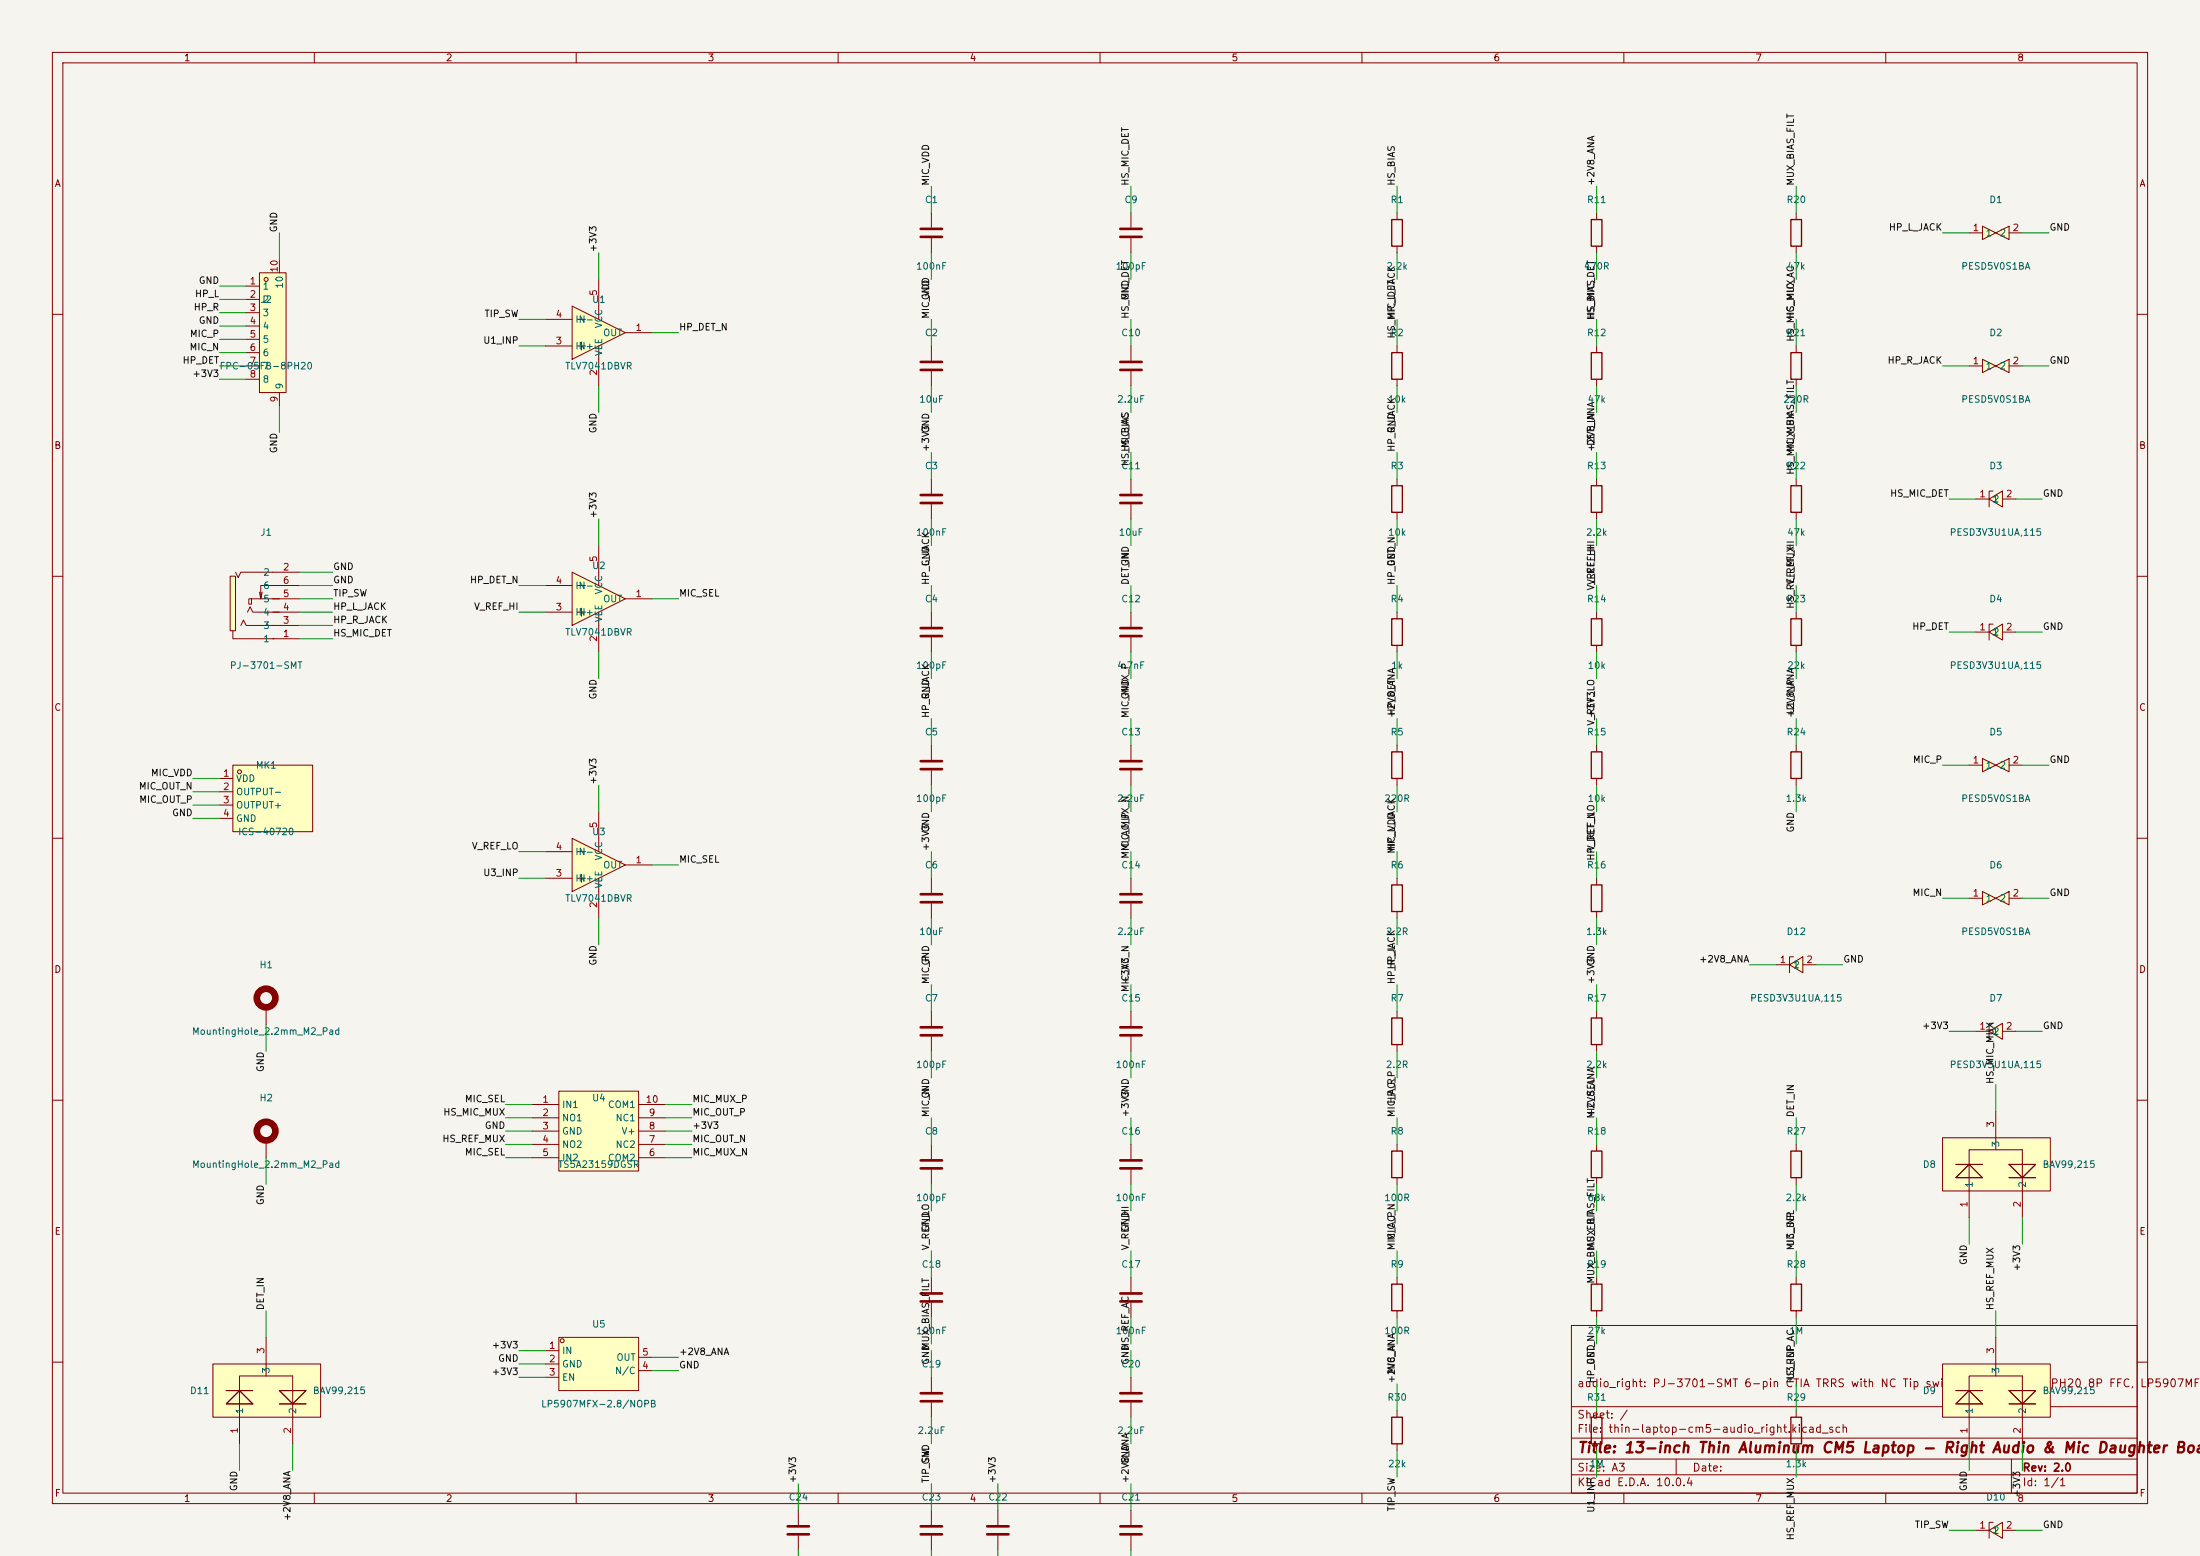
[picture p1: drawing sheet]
<svg xmlns="http://www.w3.org/2000/svg" width="420mm" height="297mm" viewBox="0 0 420 297" stroke-linecap="round" stroke-linejoin="round" font-family="sans-serif">
<path d="M0 0h420v297h-420z" fill="#f5f4ef" stroke="#f5f4ef" stroke-width=".19"/>
<g fill="none" stroke="#840000" stroke-width=".19">
<path d="M10 10h400v277h-400zM12 12h396v273h-396zM60 10v2M110 10v2M160 10v2M210 10v2M260 10v2M310 10v2M360 10v2M304.8 40.6v1.3M304.8 47v1.3M10 60h2"/>
<path d="M408 60h2M342.9 91.4v1.3M342.9 97.8v1.3M10 110h2M304.8 116.8v1.3M408 110h2M304.8 123.2v1.3M10 160h2M304.8 142.2v1.3M304.8 148.6v1.3M342.9 142.2v1.3M342.9 148.6v1.3"/>
<path d="M408 160h2M266.7 167.6v1.3M266.7 174v1.3M266.7 193v1.3M266.7 199.4v1.3M10 210h2M408 210h2M300 253h108v32h-108zM10 260h2M300 278.5h108M300 274.5h108M300 268.5h108"/>
<path d="M320 278.5v3M384 278.5v6.5M408 260h2M60 285v2M110 285v2M152.4 288.3v2.8M152.4 293.1v2.8M160 285v2M177.8 288.3v2.8M177.8 293.1v2.8M210 285v2M260 285v2"/>
<path d="M300 281.5h108M310 285v2M360 285v2"/>
</g>
<path d="M303.8 41.9h2v5.1h-2zM341.9 92.7h2v5.1h-2zM303.8 118.1h2v5.1h-2zM303.8 143.5h2v5.1h-2zM341.9 143.5h2v5.1h-2zM265.7 168.9h2v5.1h-2zM265.7 194.3h2v5.1h-2z" fill="none" stroke="#840000" stroke-width=".25"/>
<path d="M150.4 291.3h4M150.4 292.9h4M175.8 291.3h4M175.8 292.9h4" fill="none" stroke="#840000" stroke-width=".51"/>
<path d="M106.7 208.3h15.2v15.2h-15.2z" fill="#ffffc2"/>
<g fill="none" stroke="#840000" stroke-width=".19">
<path d="M342.9 116.8v1.3M342.9 123.2v1.3M177.8 167.6v2.8M177.8 172.5v2.8M177.8 193v2.8M177.8 197.9v2.8M215.9 193v2.8M215.9 197.9v2.8M101.6 210.8h5.1M101.6 213.4h5.1M101.6 215.9h5.1M101.6 218.4h5.1"/>
<path d="M106.7 208.3h15.2v15.2h-15.2zM121.9 210.8h5.1M121.9 213.4h5.1M121.9 215.9h5.1M121.9 218.4h5.1M101.6 221h5.1M121.9 221h5.1M190.5 288.3v2.8M190.5 293.1v2.8"/>
</g>
<path d="M175.8 170.7h4M175.8 172.2h4M175.8 196.1h4M175.8 197.6h4M213.9 196.1h4M213.9 197.6h4M188.5 291.3h4M188.5 292.9h4" fill="none" stroke="#840000" stroke-width=".51"/>
<path d="M341.9 118.1h2v5.1h-2z" fill="none" stroke="#840000" stroke-width=".25"/>
<path d="M109.2 160l10.2 5.1-10.2 5.1z" fill="#ffffc2"/>
<g fill="none" stroke="#840000" stroke-width=".19">
<path d="M266.7 116.8v1.3M266.7 123.2v1.3M114.3 154.9v7.7M104.1 162.6h5.1M104.1 167.6h5.1M109.2 160l10.2 5.1-10.2 5.1zM110.2 162.6h1.6M110.2 167.6h1.6M111 166.9v1.5M114.3 167.6v7.7M119.4 165.1h5.1M50.8 192.3v3.3"/>
<path d="M50.8 217.7v3.3M177.8 218.4v2.8M177.8 223.3v2.8"/>
</g>
<path d="M175.8 221.5h4M175.8 223h4" fill="none" stroke="#840000" stroke-width=".51"/>
<path d="M265.7 118.1h2v5.1h-2z" fill="none" stroke="#840000" stroke-width=".25"/>
<g fill="none" stroke="#840000" stroke-width="1.3">
<circle cx="50.8" cy="190.5" r="1.78"/>
<circle cx="50.8" cy="215.9" r="1.78"/>
</g>
<path d="M44.4 146.1h15.3v12.7h-15.3z" fill="#ffffc2"/>
<g fill="none" stroke="#840000" stroke-width=".19">
<path d="M342.9 66v1.3M342.9 72.4v1.3M41.9 148.6h2.5M41.9 151.1h2.5M41.9 153.7h2.5M41.9 156.2h2.5M44.4 146.1h15.3v12.7h-15.3zM215.9 218.4v2.8M215.9 223.3v2.8M215.9 288.3v2.8M215.9 293.1v2.8"/>
<circle cx="45.7" cy="147.3" r=".38"/>
</g>
<path d="M341.9 67.3h2v5.1h-2z" fill="none" stroke="#840000" stroke-width=".25"/>
<path d="M213.9 221.5h4M213.9 223h4M213.9 291.3h4M213.9 292.9h4" fill="none" stroke="#840000" stroke-width=".51"/>
<path d="M379.7 95.3l2.6-1.6v3.1z" fill="#ffffc2"/>
<g fill="none" stroke="#840000" stroke-width=".19">
<path d="M177.8 40.6v2.8M177.8 45.5v2.8M215.9 40.6v2.8M215.9 45.5v2.8M177.8 66v2.8M177.8 70.9v2.8M215.9 66v2.8M215.9 70.9v2.8M266.7 66v1.3M266.7 72.4v1.3M304.8 66v1.3M304.8 72.4v1.3"/>
<path d="M177.8 91.4v2.8M177.8 96.3v2.8M215.9 91.4v2.8M215.9 96.3v2.8M377.2 95.3h2.5M379.7 95.3l2.6-1.6v3.1zM380.5 93.7h-.8v3.1M382.3 95.3h2.5M177.8 116.8v2.8M215.9 116.8v2.8M177.8 121.7v2.8M215.9 121.7v2.8"/>
<path d="M177.8 142.2v2.8M177.8 147.1v2.8M215.9 142.2v2.8M215.9 147.1v2.8M266.7 142.2v1.3M266.7 148.6v1.3M215.9 167.6v2.8M215.9 172.5v2.8M266.7 243.8v1.3M266.7 250.2v1.3M304.8 243.8v1.3M304.8 250.2v1.3"/>
<path d="M215.9 262.9v2.8M215.9 267.7v2.8M266.7 269.2v1.3M266.7 275.6v1.3M304.8 269.2v1.3M304.8 275.6v1.3M342.9 269.2v1.3M342.9 275.6v1.3"/>
</g>
<g fill="none" stroke="#840000" stroke-width=".51">
<path d="M175.8 43.7h4M175.8 45.2h4M213.9 43.7h4M213.9 45.2h4M175.8 69.1h4M175.8 70.6h4M213.9 69.1h4M213.9 70.6h4M175.8 94.5h4M175.8 96h4M213.9 94.5h4M213.9 96h4"/>
<path d="M175.8 119.9h4M213.9 119.9h4M175.8 121.4h4M213.9 121.4h4M175.8 145.3h4M175.8 146.8h4M213.9 145.3h4M213.9 146.8h4M213.9 170.7h4M213.9 172.2h4M213.9 265.9h4M213.9 267.5h4"/>
</g>
<path d="M265.7 67.3h2v5.1h-2zM303.8 67.3h2v5.1h-2zM265.7 143.5h2v5.1h-2zM265.7 245.1h2v5.1h-2zM303.8 245.1h2v5.1h-2zM265.7 270.5h2v5.1h-2zM303.8 270.5h2v5.1h-2zM341.9 270.5h2v5.1h-2z" fill="none" stroke="#840000" stroke-width=".25"/>
<g fill="#ffffc2">
<path d="M40.6 260.3h20.6v10.2h-20.6z"/>
<path d="M43.2 268l2.5-2.6 2.6 2.6z"/>
<path d="M53.3 265.4h5.1l-2.5 2.6z"/>
</g>
<g fill="none" stroke="#840000" stroke-width=".19">
<path d="M266.7 40.6v1.3M266.7 47v1.3M266.7 91.4v1.3M266.7 97.8v1.3M304.8 91.4v1.3M304.8 97.8v1.3M50.8 255.3v7.3M342.9 243.8v1.3M342.9 250.2v1.3M40.6 260.3h20.6v10.2h-20.6zM43.2 268l2.5-2.6 2.6 2.6zM43.2 265.4h5.1"/>
<path d="M45.7 275.6v-13h10.2v13M53.3 265.4h5.1l-2.5 2.6zM53.3 268h5.1"/>
</g>
<path d="M265.7 41.9h2v5.1h-2zM265.7 92.7h2v5.1h-2zM303.8 92.7h2v5.1h-2zM341.9 245.1h2v5.1h-2z" fill="none" stroke="#840000" stroke-width=".25"/>
<path d="M106.7 255.3h15.2v10.1h-15.2z" fill="#ffffc2"/>
<g fill="none" stroke="#840000" stroke-width=".19">
<path d="M104.1 257.8h2.6M106.7 255.3h15.2v10.1h-15.2zM121.9 259.1h2.6M104.1 260.3h2.6M104.1 262.9h2.6M121.9 261.6h2.6"/>
<circle cx="107.3" cy="255.9" r=".38"/>
</g>
<path d="M43.9 110h1.1v10.4h-1.1z" fill="#ffffc2"/>
<g fill="none" stroke="#840000" stroke-width=".19">
<path d="M43.9 110h1.1v10.4h-1.1zM45 109.2l.5 1 .5-1h11.1M46 119.4l.5-1 .5 1h10.1M47.2 116.8l.5-1 .6 1h5M48 114.3h-.5v1h.5v-1h5.3M49.5 113l.3 1.3M52.1 116.8h5M52.1 114.3h5M52.1 111.8h5M52.3 111.8h-2.5v2.5l.2-1.3M44.4 120.4v1.5h7.9M52.1 121.9h5"/>
<path d="M177.8 262.9v2.8M177.8 267.7v2.8"/>
</g>
<path d="M175.8 265.9h4M175.8 267.5h4" fill="none" stroke="#840000" stroke-width=".51"/>
<path d="M379.7 196.9l2.6-1.6v3.1z" fill="#ffffc2"/>
<path d="M342.9 40.6v1.3M342.9 47v1.3M377.2 196.9h2.5M379.7 196.9l2.6-1.6v3.1zM380.5 195.3h-.8v3.1M382.3 196.9h2.5" fill="none" stroke="#840000" stroke-width=".19"/>
<path d="M341.9 41.9h2v5.1h-2z" fill="none" stroke="#840000" stroke-width=".25"/>
<g fill="#ffffc2">
<path d="M378.5 68.6l2.5 1.3-2.5 1.2z"/>
<path d="M381 69.9l2.5-1.3v2.5z"/>
</g>
<path d="M375.9 69.9h2.6M378.5 68.6l2.5 1.3-2.5 1.2zM381 69.9l2.5-1.3v2.5zM383.5 69.9h2.6" fill="none" stroke="#840000" stroke-width=".19"/>
<g fill="#ffffc2">
<path d="M370.8 217.2h20.6v10.1h-20.6z"/>
<path d="M373.4 224.8l2.5-2.6 2.6 2.6z"/>
<path d="M383.5 222.2h5.1l-2.5 2.6z"/>
</g>
<path d="M370.8 217.2h20.6v10.1h-20.6zM381 212.1v7.4M373.4 224.8l2.5-2.6 2.6 2.6zM373.4 222.2h5.1M375.9 232.4v-12.9h10.2v12.9M383.5 222.2h5.1l-2.5 2.6zM383.5 224.8h5.1" fill="none" stroke="#840000" stroke-width=".19"/>
<path d="M109.2 58.4l10.2 5.1-10.2 5.1z" fill="#ffffc2"/>
<g fill="none" stroke="#840000" stroke-width=".19">
<path d="M109.2 58.4l10.2 5.1-10.2 5.1zM114.3 53.3v7.7M104.1 61h5.1M104.1 66h5.1M110.2 61h1.6M110.2 66h1.6M111 65.3v1.5M114.3 66v7.7M119.4 63.5h5.1M304.8 167.6v1.3M304.8 174v1.3M304.8 193v1.3"/>
<path d="M304.8 199.4v1.3M266.7 218.4v1.3M304.8 218.4v1.3M342.9 218.4v1.3M266.7 224.8v1.3M304.8 224.8v1.3M342.9 224.8v1.3M177.8 243.8v2.8M177.8 248.7v2.8M215.9 243.8v2.8M215.9 248.7v2.8"/>
</g>
<path d="M303.8 168.9h2v5.1h-2zM303.8 194.3h2v5.1h-2zM265.7 219.7h2v5.1h-2zM303.8 219.7h2v5.1h-2zM341.9 219.7h2v5.1h-2z" fill="none" stroke="#840000" stroke-width=".25"/>
<path d="M175.8 246.9h4M175.8 248.4h4M213.9 246.9h4M213.9 248.4h4" fill="none" stroke="#840000" stroke-width=".51"/>
<path d="M341.6 184.2l2.6-1.6v3.1z" fill="#ffffc2"/>
<path d="M339.1 184.2h2.5M341.6 184.2l2.6-1.6v3.1zM342.4 182.6h-.8v3.1M344.2 184.2h2.5" fill="none" stroke="#840000" stroke-width=".19"/>
<path d="M379.7 292.1l2.6-1.5v3z" fill="#ffffc2"/>
<path d="M377.2 292.1h2.5M379.7 292.1l2.6-1.5v3zM380.5 290.6h-.8v3M382.3 292.1h2.5" fill="none" stroke="#840000" stroke-width=".19"/>
<path d="M109.2 109.2l10.2 5.1-10.2 5.1z" fill="#ffffc2"/>
<path d="M104.1 111.8h5.1M104.1 116.8h5.1M109.2 109.2l10.2 5.1-10.2 5.1zM110.2 111.8h1.6M110.2 116.8h1.6M111 116.1v1.5M114.3 104.1v7.7M114.3 116.8v7.7M119.4 114.3h5.1" fill="none" stroke="#840000" stroke-width=".19"/>
<g fill="#ffffc2">
<path d="M378.5 144.8l2.5 1.3-2.5 1.2z"/>
<path d="M381 146.1l2.5-1.3v2.5z"/>
</g>
<path d="M375.9 146.1h2.6M378.5 144.8l2.5 1.3-2.5 1.2zM381 146.1l2.5-1.3v2.5zM383.5 146.1h2.6" fill="none" stroke="#840000" stroke-width=".19"/>
<path d="M379.7 120.7l2.6-1.6v3.1z" fill="#ffffc2"/>
<path d="M380.5 119.1h-.8v3.1M377.2 120.7h2.5M379.7 120.7l2.6-1.6v3.1zM382.3 120.7h2.5" fill="none" stroke="#840000" stroke-width=".19"/>
<g fill="#ffffc2">
<path d="M378.5 43.2l2.5 1.3-2.5 1.2z"/>
<path d="M381 44.5l2.5-1.3v2.5z"/>
</g>
<path d="M375.9 44.5h2.6M378.5 43.2l2.5 1.3-2.5 1.2zM381 44.5l2.5-1.3v2.5zM383.5 44.5h2.6" fill="none" stroke="#840000" stroke-width=".19"/>
<path d="M49.5 52.1h5.1v22.8h-5.1z" fill="#ffffc2"/>
<g fill="none" stroke="#840000" stroke-width=".19">
<path d="M47 54.6h2.5M47 57.2h2.5M47 59.7h2.5M49.5 52.1h5.1v22.8h-5.1zM53.3 49.5v2.6M47 62.2h2.5M47 64.8h2.5M47 67.3h2.5M47 69.9h2.5M47 72.4h2.5M53.3 74.9v2.6"/>
<circle cx="50.8" cy="53.3" r=".38"/>
</g>
<g fill="#ffffc2">
<path d="M370.8 260.3h20.6v10.2h-20.6z"/>
<path d="M373.4 268l2.5-2.6 2.6 2.6z"/>
<path d="M383.5 265.4h5.1l-2.5 2.6z"/>
</g>
<path d="M381 255.3v7.3M370.8 260.3h20.6v10.2h-20.6zM373.4 268l2.5-2.6 2.6 2.6zM373.4 265.4h5.1M375.9 275.6v-13h10.2v13M383.5 265.4h5.1l-2.5 2.6zM383.5 268h5.1" fill="none" stroke="#840000" stroke-width=".19"/>
<g fill="#ffffc2">
<path d="M378.5 170.2l2.5 1.3-2.5 1.2z"/>
<path d="M381 171.5l2.5-1.3v2.5z"/>
</g>
<path d="M375.9 171.5h2.6M378.5 170.2l2.5 1.3-2.5 1.2zM381 171.5l2.5-1.3v2.5zM383.5 171.5h2.6" fill="none" stroke="#840000" stroke-width=".19"/>
<g fill="none" stroke="#009600" stroke-width=".19">
<path d="M177.8 35.6v5M215.9 35.6v5M266.7 35.6v5M304.8 35.6v5M342.9 35.6v5M41.9 54.6h5.1M41.9 59.7h5.1M41.9 57.2h5.1M53.3 44.5v5M114.3 48.3v5M177.8 48.3v5M215.9 48.3v5"/>
<path d="M266.7 48.3v5M304.8 48.3v5M342.9 48.3v5M370.8 44.5h5.1M386.1 44.5h5.1M41.9 72.4h5.1M41.9 69.9h5.1M41.9 67.3h5.1M41.9 62.2h5.1M41.9 64.8h5.1M53.3 77.5v5.1M99.1 61h5"/>
<path d="M99.1 66h5M114.3 73.7v5M124.5 63.5h5M177.8 61v5M177.8 73.7v5M215.9 61v5M215.9 73.7v5M266.7 61v5M266.7 73.7v5M304.8 61v5M304.8 73.7v5M342.9 61v5"/>
<path d="M342.9 73.7v5M370.8 69.9h5.1M386.1 69.9h5.1M114.3 99.1v5M177.8 86.4v5M177.8 99.1v5M215.9 86.4v5M215.9 99.1v5M266.7 86.4v5M266.7 99.1v5M304.8 86.4v5M304.8 99.1v5"/>
<path d="M342.9 86.4v5M342.9 99.1v5M372.1 95.3h5.1M384.8 95.3h5.1M57.1 114.3h6.4M57.1 111.8h6.4M57.1 116.8h6.4M57.1 119.4h6.4M57.1 109.2h6.4M99.1 111.8h5M99.1 116.8h5M124.5 114.3h5"/>
<path d="M177.8 111.8v5M215.9 111.8v5M266.7 111.8v5M304.8 111.8v5M342.9 111.8v5M57.1 121.9h6.4M114.3 124.5v5M177.8 124.5v5M177.8 137.2v5M215.9 124.5v5M215.9 137.2v5M266.7 124.5v5"/>
<path d="M266.7 137.2v5M304.8 124.5v5M304.8 137.2v5M342.9 124.5v5M342.9 137.2v5M372.1 120.7h5.1M384.8 120.7h5.1M36.8 153.7h5.1M36.8 151.1h5.1M36.8 148.6h5.1M36.8 156.2h5.1M114.3 149.9v5"/>
<path d="M177.8 149.9v5M215.9 149.9v5M266.7 149.9v5M304.8 149.9v5M342.9 149.9v5M370.8 146.1h5.1M386.1 146.1h5.1M99.1 167.6h5M99.1 162.6h5M114.3 175.3v5M124.5 165.1h5M177.8 162.6v5"/>
<path d="M177.8 175.3v5M215.9 162.6v5M215.9 175.3v5M266.7 162.6v5M266.7 175.3v5M304.8 162.6v5M304.8 175.3v5M370.8 171.5h5.1M386.1 171.5h5.1M50.8 195.6v5.1M177.8 188v5M215.9 188v5"/>
<path d="M266.7 188v5M304.8 188v5M334 184.2h5.1M346.7 184.2h5.1M372.1 196.9h5.1M384.8 196.9h5.1M96.5 210.8h5.1M96.5 213.4h5.1M96.5 215.9h5.1M96.5 218.4h5.1M127 210.8h5.1M127 213.4h5.1"/>
<path d="M127 215.9h5.1M127 218.4h5.1M177.8 200.7v5M177.8 213.4v5M215.9 200.7v5M215.9 213.4v5M266.7 200.7v5M266.7 213.4v5M304.8 200.7v5M304.8 213.4v5M342.9 213.4v5M381 207v5.1"/>
<path d="M50.8 221v5.1M96.5 221h5.1M127 221h5.1M177.8 226.1v5M177.8 238.8v5M215.9 226.1v5M215.9 238.8v5M266.7 226.1v5M266.7 238.8v5M304.8 226.1v5M304.8 238.8v5M342.9 226.1v5"/>
<path d="M342.9 238.8v5M375.9 232.4v5.1M386.1 232.4v5.1M50.8 250.2v5.1M99.1 257.8h5M124.5 259.1h5M177.8 251.5v5M177.8 257.8v5.1M215.9 251.5v5M215.9 257.8v5.1M266.7 251.5v5M304.8 251.5v5"/>
<path d="M342.9 251.5v5M381 250.2v5.1M45.7 275.6v5.1M55.9 275.6v5.1M99.1 262.9h5M99.1 260.3h5M124.5 261.6h5M177.8 270.5v5.1M215.9 270.5v5.1M266.7 264.2v5M266.7 276.9v5M304.8 264.2v5"/>
<path d="M304.8 276.9v5M342.9 264.2v5M342.9 276.9v5M375.9 275.6v5.1M386.1 275.6v5.1M152.4 283.2v5.1M152.4 295.9v1.2M177.8 283.2v5.1M177.8 295.9v1.2M190.5 283.2v5.1M190.5 295.9v1.2M215.9 283.2v5.1"/>
<path d="M215.9 295.9v1.2M372.1 292.1h5.1M384.8 292.1h5.1"/>
</g>
<text font-size="2" fill="#840000" x="301" y="277.8">Title: 13-inch Thin Aluminum CM5 Laptop - Right Audio &amp; Mic Daughter Boar</text>
<g font-size="1.5" fill="#840000">
<text x="301" y="265.1">audio_right: PJ-3701-SMT 6-pin CTIA TRRS with NC Tip switch,</text>
<text x="376.3" y="265.1">FPC-05FB-8PH20 8P FFC,</text>
<text x="408.4" y="265.1">LP5907MFX</text>
<text x="301" y="273.8">File:</text>
<text x="301" y="271.1">Sheet: /</text>
<text x="306.9" y="273.8">thin-laptop-cm5-audio_right.kicad_sch</text>
<text x="301" y="281.2">Size: A3</text>
<text x="323" y="281.2">Date:</text>
<text x="386" y="281.2">Rev: 2.0</text>
<text x="301" y="284">KiCad E.D.A. 10.0.4</text>
<text x="386" y="284">Id: 1/1</text>
</g>
<g font-size="1.3" fill="#840000">
<text x="35" y="12">1</text>
<text x="85" y="12">2</text>
<text x="135" y="12">3</text>
<text x="185" y="12">4</text>
<text x="235" y="12">5</text>
<text x="285" y="12">6</text>
<text x="335" y="12">7</text>
<text x="385" y="12">8</text>
<text x="10.3" y="36">A</text>
<text x="408.3" y="36">A</text>
<text x="10.3" y="86">B</text>
<text x="408.2" y="86">B</text>
<text x="10.3" y="136">C</text>
<text x="408.2" y="136">C</text>
<text x="10.3" y="186">D</text>
<text x="408.2" y="186">D</text>
<text x="10.3" y="236">E</text>
<text x="408.3" y="236">E</text>
<text x="10.3" y="286">F</text>
<text x="35" y="287">1</text>
<text x="85" y="287">2</text>
<text x="135" y="287">3</text>
<text x="185" y="287">4</text>
<text x="235" y="287">5</text>
<text x="285" y="287">6</text>
<text x="335" y="287">7</text>
<text x="385" y="287">8</text>
<text x="408.3" y="286">F</text>
</g>
<g font-size="1.3" fill="#0f0f0f">
<text x="177.7" y="35.6" transform="rotate(-90 177.7 35.6)">MIC_VDD</text>
<text x="215.8" y="35.6" transform="rotate(-90 215.8 35.6)">HS_MIC_DET</text>
<text x="266.6" y="35.6" transform="rotate(-90 266.6 35.6)">HS_BIAS</text>
<text x="304.7" y="35.6" transform="rotate(-90 304.7 35.6)">+2V8_ANA</text>
<text x="342.8" y="35.6" transform="rotate(-90 342.8 35.6)">MUX_BIAS_FILT</text>
<text x="53.2" y="44.4" transform="rotate(-90 53.2 44.4)">GND</text>
<text x="360.5" y="44.3">HP_L_JACK</text>
<text x="391.2" y="44.3">GND</text>
<text x="114.2" y="48.3" transform="rotate(-90 114.2 48.3)">+3V3</text>
<text x="36.9" y="59.6">HP_R</text>
<text x="37.1" y="57">HP_L</text>
<text x="37.8" y="54.5">GND</text>
<text x="177.7" y="57.4" transform="rotate(-90 177.7 57.4)">GND</text>
<text x="215.8" y="57.4" transform="rotate(-90 215.8 57.4)">GND</text>
<text x="36.1" y="64.6">MIC_P</text>
<text x="37.8" y="62.1">GND</text>
<text x="92.1" y="65.9">U1_INP</text>
<text x="92.4" y="60.8">TIP_SW</text>
<text x="129.5" y="63.4">HP_DET_N</text>
<text x="177.7" y="61" transform="rotate(-90 177.7 61)">MIC_VDD</text>
<text x="215.8" y="61" transform="rotate(-90 215.8 61)">HS_MIC_DET</text>
<text x="266.6" y="64.7" transform="rotate(-90 266.6 64.7)">HS_MIC_DET</text>
<text x="266.6" y="61" transform="rotate(-90 266.6 61)">HP_L_JACK</text>
<text x="304.7" y="61.2" transform="rotate(-90 304.7 61.2)">HS_BIAS</text>
<text x="304.7" y="61" transform="rotate(-90 304.7 61)">HS_MIC_DET</text>
<text x="342.8" y="65.3" transform="rotate(-90 342.8 65.3)">HS_MIC_MUX</text>
<text x="342.8" y="61" transform="rotate(-90 342.8 61)">HS_MIC_AC</text>
<text x="34.8" y="69.7">HP_DET</text>
<text x="36.1" y="67.2">MIC_N</text>
<text x="360.2" y="69.7">HP_R_JACK</text>
<text x="391.2" y="69.7">GND</text>
<text x="36.6" y="72.3">+3V3</text>
<text x="114.2" y="82.8" transform="rotate(-90 114.2 82.8)">GND</text>
<text x="177.7" y="82.8" transform="rotate(-90 177.7 82.8)">GND</text>
<text x="266.6" y="82.8" transform="rotate(-90 266.6 82.8)">GND</text>
<text x="53.2" y="86.6" transform="rotate(-90 53.2 86.6)">GND</text>
<text x="177.7" y="86.4" transform="rotate(-90 177.7 86.4)">+3V3</text>
<text x="215.8" y="89.1" transform="rotate(-90 215.8 89.1)">HS_MIC_AC</text>
<text x="215.8" y="86.4" transform="rotate(-90 215.8 86.4)">HS_BIAS</text>
<text x="266.6" y="86.4" transform="rotate(-90 266.6 86.4)">HP_R_JACK</text>
<text x="304.7" y="86.4" transform="rotate(-90 304.7 86.4)">+2V8_ANA</text>
<text x="304.7" y="85.2" transform="rotate(-90 304.7 85.2)">DET_IN</text>
<text x="342.8" y="86.4" transform="rotate(-90 342.8 86.4)">MUX_BIAS_FILT</text>
<text x="342.8" y="90.7" transform="rotate(-90 342.8 90.7)">HS_MIC_MUX</text>
<text x="360.7" y="95.1">HS_MIC_DET</text>
<text x="389.9" y="95.1">GND</text>
<text x="114.2" y="99.1" transform="rotate(-90 114.2 99.1)">+3V3</text>
<text x="63.5" y="109.1">GND</text>
<text x="63.5" y="111.6">GND</text>
<text x="89.6" y="111.6">HP_DET_N</text>
<text x="177.7" y="111.8" transform="rotate(-90 177.7 111.8)">HP_L_JACK</text>
<text x="177.7" y="108.2" transform="rotate(-90 177.7 108.2)">GND</text>
<text x="215.8" y="111.8" transform="rotate(-90 215.8 111.8)">DET_IN</text>
<text x="215.8" y="108.2" transform="rotate(-90 215.8 108.2)">GND</text>
<text x="266.6" y="111.8" transform="rotate(-90 266.6 111.8)">HP_DET_N</text>
<text x="266.6" y="108.2" transform="rotate(-90 266.6 108.2)">GND</text>
<text x="304.7" y="112.8" transform="rotate(-90 304.7 112.8)">V_REF_HI</text>
<text x="304.7" y="111.8" transform="rotate(-90 304.7 111.8)">V_REF_HI</text>
<text x="342.8" y="111.8" transform="rotate(-90 342.8 111.8)">V_REF_HI</text>
<text x="63.5" y="114.2">TIP_SW</text>
<text x="63.5" y="116.7">HP_L_JACK</text>
<text x="63.5" y="119.3">HP_R_JACK</text>
<text x="90.4" y="116.7">V_REF_HI</text>
<text x="129.5" y="114.2">MIC_SEL</text>
<text x="342.8" y="116.3" transform="rotate(-90 342.8 116.3)">HS_REF_MUX</text>
<text x="63.5" y="121.8">HS_MIC_DET</text>
<text x="365" y="120.5">HP_DET</text>
<text x="389.9" y="120.5">GND</text>
<text x="114.2" y="133.6" transform="rotate(-90 114.2 133.6)">GND</text>
<text x="177.7" y="137.2" transform="rotate(-90 177.7 137.2)">HP_R_JACK</text>
<text x="177.7" y="133.6" transform="rotate(-90 177.7 133.6)">GND</text>
<text x="215.8" y="137.2" transform="rotate(-90 215.8 137.2)">MIC_MUX_P</text>
<text x="215.8" y="133.6" transform="rotate(-90 215.8 133.6)">GND</text>
<text x="266.6" y="137.2" transform="rotate(-90 266.6 137.2)">+2V8_ANA</text>
<text x="266.6" y="136.7" transform="rotate(-90 266.6 136.7)">HP_DET</text>
<text x="304.7" y="137.2" transform="rotate(-90 304.7 137.2)">+3V3</text>
<text x="342.8" y="137.2" transform="rotate(-90 342.8 137.2)">+2V8_ANA</text>
<text x="342.8" y="136.5" transform="rotate(-90 342.8 136.5)">U1_INP</text>
<text x="304.7" y="138.6" transform="rotate(-90 304.7 138.6)">V_REF_LO</text>
<text x="28.7" y="148.5">MIC_VDD</text>
<text x="114.2" y="149.9" transform="rotate(-90 114.2 149.9)">+3V3</text>
<text x="365.1" y="145.9">MIC_P</text>
<text x="391.2" y="145.9">GND</text>
<text x="26.4" y="151">MIC_OUT_N</text>
<text x="26.5" y="153.5">MIC_OUT_P</text>
<text x="32.8" y="156.1">GND</text>
<text x="177.7" y="159" transform="rotate(-90 177.7 159)">GND</text>
<text x="342.8" y="159" transform="rotate(-90 342.8 159)">GND</text>
<text x="90" y="162.4">V_REF_LO</text>
<text x="92.1" y="167.5">U3_INP</text>
<text x="129.5" y="165">MIC_SEL</text>
<text x="177.7" y="162.6" transform="rotate(-90 177.7 162.6)">+3V3</text>
<text x="215.8" y="164" transform="rotate(-90 215.8 164)">MIC_AC_P</text>
<text x="215.8" y="162.6" transform="rotate(-90 215.8 162.6)">MIC_MUX_N</text>
<text x="266.6" y="163.1" transform="rotate(-90 266.6 163.1)">MIC_VDD</text>
<text x="266.6" y="162.6" transform="rotate(-90 266.6 162.6)">HP_L_JACK</text>
<text x="304.7" y="164.4" transform="rotate(-90 304.7 164.4)">HP_DET_N</text>
<text x="304.7" y="162.6" transform="rotate(-90 304.7 162.6)">V_REF_LO</text>
<text x="365" y="171.3">MIC_N</text>
<text x="391.2" y="171.3">GND</text>
<text x="114.2" y="184.4" transform="rotate(-90 114.2 184.4)">GND</text>
<text x="177.7" y="184.4" transform="rotate(-90 177.7 184.4)">GND</text>
<text x="266.6" y="185.1" transform="rotate(-90 266.6 185.1)">HP_L</text>
<text x="304.7" y="184.4" transform="rotate(-90 304.7 184.4)">GND</text>
<text x="324.3" y="184">+2V8_ANA</text>
<text x="351.8" y="184">GND</text>
<text x="177.7" y="188" transform="rotate(-90 177.7 188)">MIC_P</text>
<text x="215.8" y="189.5" transform="rotate(-90 215.8 189.5)">MIC_AC_N</text>
<text x="215.8" y="188" transform="rotate(-90 215.8 188)">+3V3</text>
<text x="266.6" y="188" transform="rotate(-90 266.6 188)">HP_R_JACK</text>
<text x="304.7" y="188" transform="rotate(-90 304.7 188)">+3V3</text>
<text x="366.8" y="196.7">+3V3</text>
<text x="389.9" y="196.7">GND</text>
<text x="50.7" y="204.7" transform="rotate(-90 50.7 204.7)">GND</text>
<text x="177.7" y="209.8" transform="rotate(-90 177.7 209.8)">GND</text>
<text x="215.8" y="209.8" transform="rotate(-90 215.8 209.8)">GND</text>
<text x="380.9" y="207" transform="rotate(-90 380.9 207)">HS_MIC_MUX</text>
<text x="84.5" y="213.2">HS_MIC_MUX</text>
<text x="88.6" y="210.7">MIC_SEL</text>
<text x="92.4" y="215.8">GND</text>
<text x="132.1" y="215.8">+3V3</text>
<text x="132.1" y="213.2">MIC_OUT_P</text>
<text x="132.1" y="210.7">MIC_MUX_P</text>
<text x="177.7" y="213.4" transform="rotate(-90 177.7 213.4)">MIC_N</text>
<text x="215.8" y="213.4" transform="rotate(-90 215.8 213.4)">+3V3</text>
<text x="266.6" y="213.4" transform="rotate(-90 266.6 213.4)">MIC_AC_P</text>
<text x="266.6" y="210.8" transform="rotate(-90 266.6 210.8)">HP_R</text>
<text x="304.7" y="213.6" transform="rotate(-90 304.7 213.6)">MIC_SEL</text>
<text x="304.7" y="213.4" transform="rotate(-90 304.7 213.4)">+2V8_ANA</text>
<text x="342.8" y="213.4" transform="rotate(-90 342.8 213.4)">DET_IN</text>
<text x="84.3" y="218.3">HS_REF_MUX</text>
<text x="88.6" y="220.9">MIC_SEL</text>
<text x="132.1" y="220.9">MIC_MUX_N</text>
<text x="132.1" y="218.3">MIC_OUT_N</text>
<text x="50.7" y="230.1" transform="rotate(-90 50.7 230.1)">GND</text>
<text x="177.7" y="238.8" transform="rotate(-90 177.7 238.8)">V_REF_LO</text>
<text x="177.7" y="235.2" transform="rotate(-90 177.7 235.2)">GND</text>
<text x="215.8" y="238.8" transform="rotate(-90 215.8 238.8)">V_REF_HI</text>
<text x="215.8" y="235.2" transform="rotate(-90 215.8 235.2)">GND</text>
<text x="266.6" y="238.8" transform="rotate(-90 266.6 238.8)">MIC_AC_N</text>
<text x="266.6" y="236.9" transform="rotate(-90 266.6 236.9)">MIC_P</text>
<text x="304.7" y="238.8" transform="rotate(-90 304.7 238.8)">MUX_BIAS_FILT</text>
<text x="342.8" y="238.8" transform="rotate(-90 342.8 238.8)">MIC_SEL</text>
<text x="342.8" y="238.1" transform="rotate(-90 342.8 238.1)">U3_INP</text>
<text x="304.7" y="245.1" transform="rotate(-90 304.7 245.1)">MUX_BIAS_FILT</text>
<text x="375.8" y="241.6" transform="rotate(-90 375.8 241.6)">GND</text>
<text x="386" y="242.8" transform="rotate(-90 386 242.8)">+3V3</text>
<text x="50.7" y="250.2" transform="rotate(-90 50.7 250.2)">DET_IN</text>
<text x="380.9" y="250.2" transform="rotate(-90 380.9 250.2)">HS_REF_MUX</text>
<text x="93.8" y="257.7">+3V3</text>
<text x="177.7" y="257.8" transform="rotate(-90 177.7 257.8)">MUX_BIAS_FILT</text>
<text x="215.8" y="257.8" transform="rotate(-90 215.8 257.8)">HS_REF_AC</text>
<text x="93.8" y="262.8">+3V3</text>
<text x="95" y="260.2">GND</text>
<text x="129.5" y="259">+2V8_ANA</text>
<text x="129.5" y="261.5">GND</text>
<text x="177.7" y="260.6" transform="rotate(-90 177.7 260.6)">GND</text>
<text x="215.8" y="260.6" transform="rotate(-90 215.8 260.6)">GND</text>
<text x="266.6" y="262.4" transform="rotate(-90 266.6 262.4)">MIC_N</text>
<text x="304.7" y="260.6" transform="rotate(-90 304.7 260.6)">GND</text>
<text x="342.8" y="263.5" transform="rotate(-90 342.8 263.5)">U3_INP</text>
<text x="266.6" y="264.2" transform="rotate(-90 266.6 264.2)">+2V8_ANA</text>
<text x="304.7" y="264.2" transform="rotate(-90 304.7 264.2)">HP_DET_N</text>
<text x="342.8" y="264.2" transform="rotate(-90 342.8 264.2)">HS_REF_AC</text>
<text x="177.7" y="279.7" transform="rotate(-90 177.7 279.7)">GND</text>
<text x="215.8" y="279.7" transform="rotate(-90 215.8 279.7)">GND</text>
<text x="45.6" y="284.7" transform="rotate(-90 45.6 284.7)">GND</text>
<text x="152.3" y="283.2" transform="rotate(-90 152.3 283.2)">+3V3</text>
<text x="177.7" y="283.2" transform="rotate(-90 177.7 283.2)">TIP_SW</text>
<text x="190.4" y="283.2" transform="rotate(-90 190.4 283.2)">+3V3</text>
<text x="215.8" y="283.2" transform="rotate(-90 215.8 283.2)">+2V8_ANA</text>
<text x="375.8" y="284.7" transform="rotate(-90 375.8 284.7)">GND</text>
<text x="386" y="286" transform="rotate(-90 386 286)">+3V3</text>
<text x="55.8" y="290.4" transform="rotate(-90 55.8 290.4)">+2V8_ANA</text>
<text x="266.6" y="288.6" transform="rotate(-90 266.6 288.6)">TIP_SW</text>
<text x="304.7" y="288.9" transform="rotate(-90 304.7 288.9)">U1_INP</text>
<text x="365.4" y="292">TIP_SW</text>
<text x="389.9" y="292">GND</text>
<text x="342.8" y="294.1" transform="rotate(-90 342.8 294.1)">HS_REF_MUX</text>
</g>
<g font-size="1.3" fill="#006464">
<text x="176.5" y="39.1">C1</text>
<text x="214.6" y="39.1">C9</text>
<text x="265.4" y="39.1">R1</text>
<text x="302.9" y="39.1">R11</text>
<text x="341" y="39.1">R20</text>
<text x="379.7" y="39.1">D1</text>
<text x="379" y="45.4">1</text>
<text x="381.6" y="45.4">2</text>
<text x="174.8" y="51.8">100nF</text>
<text x="212.9" y="51.8">100pF</text>
<text x="264.6" y="51.8">2.2k</text>
<text x="302.2" y="51.8">470R</text>
<text x="341.1" y="51.8">47k</text>
<text x="374.3" y="51.8">PESD5V0S1BA</text>
<text x="49.6" y="58.1">J2</text>
<text x="50" y="55.6">1</text>
<text x="50" y="58.1">2</text>
<text x="54.3" y="55.2" transform="rotate(-90 54.3 55.2)">10</text>
<text x="112.9" y="58.1">U1</text>
<text x="50" y="60.7">3</text>
<text x="50" y="63.2">4</text>
<text x="50" y="65.7">5</text>
<text x="109.7" y="61.9">IN-</text>
<text x="115" y="64.5">OUT</text>
<text x="115.3" y="62.8" transform="rotate(-90 115.3 62.8)">VCC</text>
<text x="176.5" y="64.5">C2</text>
<text x="214" y="64.5">C10</text>
<text x="265.4" y="64.5">R2</text>
<text x="302.9" y="64.5">R12</text>
<text x="341" y="64.5">R21</text>
<text x="379.7" y="64.5">D2</text>
<text x="41.8" y="70.8">FPC-05FB-8PH20</text>
<text x="50" y="68.3">6</text>
<text x="50" y="70.8">7</text>
<text x="107.8" y="70.8">TLV7041DBVR</text>
<text x="109.7" y="67">IN+</text>
<text x="115.3" y="68.1" transform="rotate(-90 115.3 68.1)">VEE</text>
<text x="379" y="70.8">1</text>
<text x="381.6" y="70.8">2</text>
<text x="50" y="73.4">8</text>
<text x="54.3" y="74.4" transform="rotate(-90 54.3 74.4)">9</text>
<text x="175.4" y="77.2">10uF</text>
<text x="213.2" y="77.2">2.2uF</text>
<text x="264.9" y="77.2">10k</text>
<text x="303" y="77.2">47k</text>
<text x="340.3" y="77.2">220R</text>
<text x="374.3" y="77.2">PESD5V0S1BA</text>
<text x="176.5" y="89.9">C3</text>
<text x="214" y="89.9">C11</text>
<text x="265.4" y="89.9">R3</text>
<text x="302.9" y="89.9">R13</text>
<text x="341" y="89.9">R22</text>
<text x="379.7" y="89.9">D3</text>
<text x="380.2" y="96.2">1</text>
<text x="380.3" y="96.2">2</text>
<text x="49.6" y="102.6">J1</text>
<text x="174.8" y="102.6">100nF</text>
<text x="213.5" y="102.6">10uF</text>
<text x="264.9" y="102.6">10k</text>
<text x="302.7" y="102.6">2.2k</text>
<text x="341.1" y="102.6">47k</text>
<text x="372.1" y="102.6">PESD3V3U1UA,115</text>
<text x="50.1" y="110.2">2</text>
<text x="50.1" y="112.7">6</text>
<text x="109.7" y="112.7">IN-</text>
<text x="112.9" y="108.9">U2</text>
<text x="115.3" y="113.6" transform="rotate(-90 115.3 113.6)">VCC</text>
<text x="50.1" y="117.8">4</text>
<text x="50.1" y="115.3">5</text>
<text x="109.7" y="117.8">IN+</text>
<text x="115" y="115.3">OUT</text>
<text x="115.3" y="118.9" transform="rotate(-90 115.3 118.9)">VEE</text>
<text x="176.5" y="115.3">C4</text>
<text x="214" y="115.3">C12</text>
<text x="265.4" y="115.3">R4</text>
<text x="302.9" y="115.3">R14</text>
<text x="341" y="115.3">R23</text>
<text x="379.7" y="115.3">D4</text>
<text x="50.1" y="122.9">1</text>
<text x="50.1" y="120.4">3</text>
<text x="107.8" y="121.6">TLV7041DBVR</text>
<text x="380.2" y="121.6">1</text>
<text x="380.3" y="121.6">2</text>
<text x="43.8" y="128">PJ-3701-SMT</text>
<text x="174.8" y="128">100pF</text>
<text x="213.2" y="128">4.7nF</text>
<text x="265.5" y="128">1k</text>
<text x="303" y="128">10k</text>
<text x="341.1" y="128">22k</text>
<text x="372.1" y="128">PESD3V3U1UA,115</text>
<text x="176.5" y="140.7">C5</text>
<text x="214" y="140.7">C13</text>
<text x="265.4" y="140.7">R5</text>
<text x="302.9" y="140.7">R15</text>
<text x="341" y="140.7">R24</text>
<text x="379.7" y="140.7">D5</text>
<text x="45" y="149.6">VDD</text>
<text x="48.7" y="147">MK1</text>
<text x="379" y="147">1</text>
<text x="381.6" y="147">2</text>
<text x="45" y="152.1">OUTPUT−</text>
<text x="45" y="154.6">OUTPUT+</text>
<text x="174.8" y="153.4">100pF</text>
<text x="213.2" y="153.4">2.2uF</text>
<text x="264.1" y="153.4">220R</text>
<text x="303" y="153.4">10k</text>
<text x="340.8" y="153.4">1.3k</text>
<text x="374.3" y="153.4">PESD5V0S1BA</text>
<text x="45" y="157.2">GND</text>
<text x="45.3" y="159.7">ICS-40720</text>
<text x="112.9" y="159.7">U3</text>
<text x="109.7" y="163.5">IN-</text>
<text x="115" y="166.1">OUT</text>
<text x="115.3" y="164.4" transform="rotate(-90 115.3 164.4)">VCC</text>
<text x="176.5" y="166.1">C6</text>
<text x="214" y="166.1">C14</text>
<text x="265.4" y="166.1">R6</text>
<text x="302.9" y="166.1">R16</text>
<text x="379.7" y="166.1">D6</text>
<text x="107.8" y="172.4">TLV7041DBVR</text>
<text x="109.7" y="168.6">IN+</text>
<text x="115.3" y="169.7" transform="rotate(-90 115.3 169.7)">VEE</text>
<text x="379" y="172.4">1</text>
<text x="381.6" y="172.4">2</text>
<text x="175.4" y="178.8">10uF</text>
<text x="213.2" y="178.8">2.2uF</text>
<text x="264.5" y="178.8">2.2R</text>
<text x="302.7" y="178.8">1.3k</text>
<text x="341" y="178.8">D12</text>
<text x="374.3" y="178.8">PESD5V0S1BA</text>
<text x="49.4" y="185.1">H1</text>
<text x="342.1" y="185.1">1</text>
<text x="342.2" y="185.1">2</text>
<text x="176.5" y="191.5">C7</text>
<text x="214" y="191.5">C15</text>
<text x="265.4" y="191.5">R7</text>
<text x="302.9" y="191.5">R17</text>
<text x="334" y="191.5">PESD3V3U1UA,115</text>
<text x="379.7" y="191.5">D7</text>
<text x="36.5" y="197.8">MountingHole_2.2mm_M2_Pad</text>
<text x="380.2" y="197.8">1</text>
<text x="380.3" y="197.8">2</text>
<text x="174.8" y="204.2">100pF</text>
<text x="212.9" y="204.2">100nF</text>
<text x="264.5" y="204.2">2.2R</text>
<text x="302.7" y="204.2">2.2k</text>
<text x="372.1" y="204.2">PESD3V3U1UA,115</text>
<text x="49.4" y="210.5">H2</text>
<text x="107.2" y="211.8">IN1</text>
<text x="107.2" y="214.3">NO1</text>
<text x="112.9" y="210.5">U4</text>
<text x="115.9" y="211.8">COM1</text>
<text x="117.4" y="214.3">NC1</text>
<text x="107.2" y="216.9">GND</text>
<text x="107.2" y="219.4">NO2</text>
<text x="107.2" y="222">IN2</text>
<text x="115.9" y="222">COM2</text>
<text x="117.4" y="219.4">NC2</text>
<text x="118.5" y="216.9">V+</text>
<text x="176.5" y="216.9">C8</text>
<text x="214" y="216.9">C16</text>
<text x="265.4" y="216.9">R8</text>
<text x="302.9" y="216.9">R18</text>
<text x="341" y="216.9">R27</text>
<text x="382" y="219.1" transform="rotate(-90 382 219.1)">3</text>
<text x="36.5" y="223.2">MountingHole_2.2mm_M2_Pad</text>
<text x="106.4" y="223.2">TS5A23159DGSR</text>
<text x="367" y="223.2">D8</text>
<text x="376.9" y="226.8" transform="rotate(-90 376.9 226.8)">1</text>
<text x="387.1" y="226.8" transform="rotate(-90 387.1 226.8)">2</text>
<text x="389.8" y="223.2">BAV99,215</text>
<text x="174.8" y="229.6">100pF</text>
<text x="212.9" y="229.6">100nF</text>
<text x="264.1" y="229.6">100R</text>
<text x="303" y="229.6">68k</text>
<text x="340.8" y="229.6">2.2k</text>
<text x="175.9" y="242.3">C18</text>
<text x="214" y="242.3">C17</text>
<text x="265.4" y="242.3">R9</text>
<text x="302.9" y="242.3">R19</text>
<text x="341" y="242.3">R28</text>
<text x="112.9" y="253.7">U5</text>
<text x="174.8" y="255">100nF</text>
<text x="212.9" y="255">100nF</text>
<text x="264.1" y="255">100R</text>
<text x="303" y="255">27k</text>
<text x="341.5" y="255">1M</text>
<text x="51.8" y="262.3" transform="rotate(-90 51.8 262.3)">3</text>
<text x="107.2" y="258.8">IN</text>
<text x="107.2" y="261.3">GND</text>
<text x="107.2" y="263.9">EN</text>
<text x="117.3" y="262.6">N/C</text>
<text x="117.6" y="260.1">OUT</text>
<text x="175.9" y="261.3">C19</text>
<text x="214" y="261.3">C20</text>
<text x="382" y="262.3" transform="rotate(-90 382 262.3)">3</text>
<text x="36.2" y="266.4">D11</text>
<text x="59.6" y="266.4">BAV99,215</text>
<text x="103.2" y="268.9">LP5907MFX-2.8/NOPB</text>
<text x="264.8" y="267.7">R30</text>
<text x="302.9" y="267.7">R31</text>
<text x="341" y="267.7">R29</text>
<text x="367" y="266.4">D9</text>
<text x="389.8" y="266.4">BAV99,215</text>
<text x="46.7" y="270" transform="rotate(-90 46.7 270)">1</text>
<text x="56.9" y="270" transform="rotate(-90 56.9 270)">2</text>
<text x="175.1" y="274">2.2uF</text>
<text x="213.2" y="274">2.2uF</text>
<text x="376.9" y="270" transform="rotate(-90 376.9 270)">1</text>
<text x="387.1" y="270" transform="rotate(-90 387.1 270)">2</text>
<text x="264.9" y="280.4">22k</text>
<text x="303.4" y="280.4">1M</text>
<text x="340.8" y="280.4">1.3k</text>
<text x="150.5" y="286.7">C24</text>
<text x="175.9" y="286.7">C23</text>
<text x="188.6" y="286.7">C22</text>
<text x="214" y="286.7">C21</text>
<text x="379.1" y="286.7">D10</text>
<text x="380.2" y="293.1">1</text>
<text x="380.3" y="293.1">2</text>
</g>
<g font-size="1.3" fill="#a90000">
<text x="376.5" y="44.4">1</text>
<text x="384.1" y="44.4">2</text>
<text x="53.3" y="52.1" transform="rotate(-90 53.3 52.1)">10</text>
<text x="47.6" y="54.6">1</text>
<text x="47.6" y="57.1">2</text>
<text x="47.6" y="59.7">3</text>
<text x="114.3" y="56.6" transform="rotate(-90 114.3 56.6)">5</text>
<text x="47.6" y="62.2">4</text>
<text x="47.6" y="64.7">5</text>
<text x="106" y="60.9">4</text>
<text x="121.2" y="63.5">1</text>
<text x="47.6" y="67.3">6</text>
<text x="47.6" y="69.8">7</text>
<text x="106" y="66">3</text>
<text x="114.3" y="71.8" transform="rotate(-90 114.3 71.8)">2</text>
<text x="376.5" y="69.8">1</text>
<text x="384.1" y="69.8">2</text>
<text x="47.6" y="72.4">8</text>
<text x="53.3" y="76.9" transform="rotate(-90 53.3 76.9)">9</text>
<text x="377.8" y="95.2">1</text>
<text x="382.8" y="95.2">2</text>
<text x="114.3" y="107.4" transform="rotate(-90 114.3 107.4)">5</text>
<text x="53.9" y="109.2">2</text>
<text x="53.9" y="111.7">6</text>
<text x="106" y="111.7">4</text>
<text x="53.9" y="119.4">3</text>
<text x="53.9" y="116.8">4</text>
<text x="53.9" y="114.3">5</text>
<text x="106" y="116.8">3</text>
<text x="121.2" y="114.3">1</text>
<text x="53.9" y="121.9">1</text>
<text x="114.3" y="122.6" transform="rotate(-90 114.3 122.6)">2</text>
<text x="377.8" y="120.6">1</text>
<text x="382.8" y="120.6">2</text>
<text x="42.5" y="148.6">1</text>
<text x="376.5" y="146">1</text>
<text x="384.1" y="146">2</text>
<text x="42.5" y="151.1">2</text>
<text x="42.5" y="153.6">3</text>
<text x="42.5" y="156.2">4</text>
<text x="114.3" y="158.2" transform="rotate(-90 114.3 158.2)">5</text>
<text x="106" y="167.6">3</text>
<text x="106" y="162.5">4</text>
<text x="121.2" y="165.1">1</text>
<text x="114.3" y="173.4" transform="rotate(-90 114.3 173.4)">2</text>
<text x="376.5" y="171.4">1</text>
<text x="384.1" y="171.4">2</text>
<text x="339.7" y="184.1">1</text>
<text x="344.7" y="184.1">2</text>
<text x="377.8" y="196.8">1</text>
<text x="382.8" y="196.8">2</text>
<text x="103.4" y="210.8">1</text>
<text x="103.4" y="213.3">2</text>
<text x="103.4" y="215.9">3</text>
<text x="123.1" y="210.8">10</text>
<text x="123.8" y="215.9">8</text>
<text x="123.8" y="213.3">9</text>
<text x="381" y="215.3" transform="rotate(-90 381 215.3)">3</text>
<text x="103.4" y="218.4">4</text>
<text x="103.4" y="221">5</text>
<text x="123.8" y="221">6</text>
<text x="123.8" y="218.4">7</text>
<text x="375.9" y="230.6" transform="rotate(-90 375.9 230.6)">1</text>
<text x="386.1" y="230.6" transform="rotate(-90 386.1 230.6)">2</text>
<text x="104.7" y="257.8">1</text>
<text x="50.8" y="258.5" transform="rotate(-90 50.8 258.5)">3</text>
<text x="104.7" y="260.3">2</text>
<text x="104.7" y="262.9">3</text>
<text x="122.5" y="261.6">4</text>
<text x="122.5" y="259.1">5</text>
<text x="381" y="258.5" transform="rotate(-90 381 258.5)">3</text>
<text x="45.7" y="273.8" transform="rotate(-90 45.7 273.8)">1</text>
<text x="55.9" y="273.8" transform="rotate(-90 55.9 273.8)">2</text>
<text x="375.9" y="273.8" transform="rotate(-90 375.9 273.8)">1</text>
<text x="386.1" y="273.8" transform="rotate(-90 386.1 273.8)">2</text>
<text x="377.8" y="292.1">1</text>
<text x="382.8" y="292.1">2</text>
</g>
</svg>
